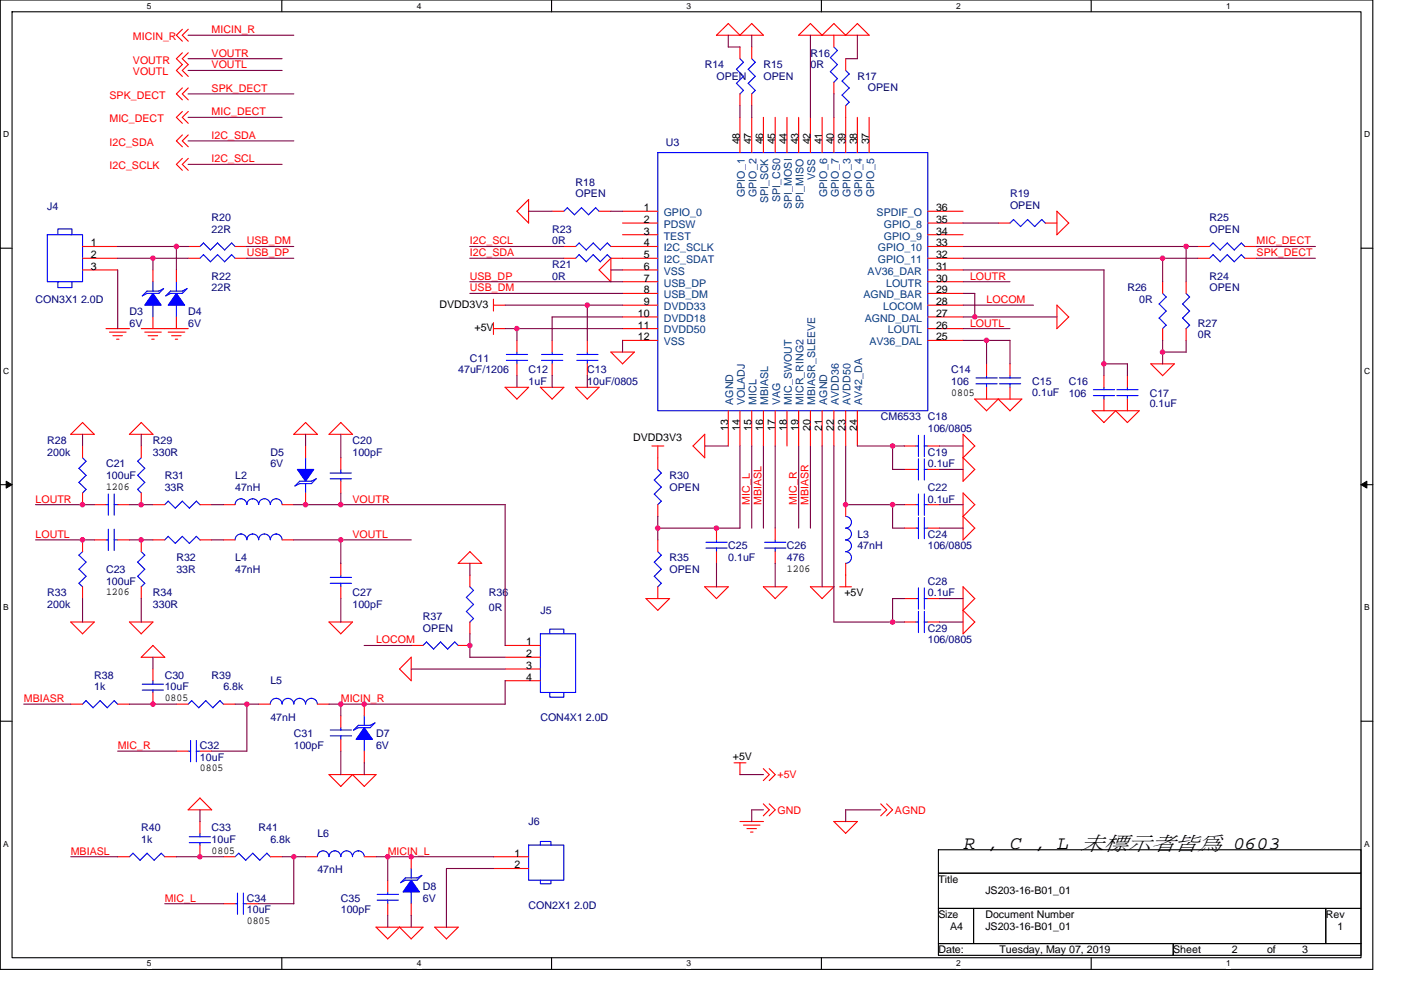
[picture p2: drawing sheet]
<svg xmlns="http://www.w3.org/2000/svg" width="297mm" height="210mm" viewBox="0 0 297 210" stroke-linecap="round" stroke-linejoin="round" font-family="sans-serif">
<path d="M.1 0h291v205.6h-291zM2.6 2.5h286v200.6h-286z" fill="none" stroke="#000" stroke-width=".23"/>
<g fill="#fff">
<path d="M31.2 .3h.9v1.9h-.9z"/>
<path d="M31.2 203.4h.9v2h-.9z"/>
</g>
<path d="M59.8 0v2.5M59.8 203.1v2.5" fill="none" stroke="#000" stroke-width=".23"/>
<g fill="#fff">
<path d="M88.3 .3h1v1.9h-1z"/>
<path d="M88.3 203.4h1v2h-1z"/>
</g>
<path d="M116.9 0v2.5M116.9 203.1v2.5" fill="none" stroke="#000" stroke-width=".23"/>
<g fill="#fff">
<path d="M145.5 .3h1v1.9h-1z"/>
<path d="M145.5 203.4h1v2h-1z"/>
</g>
<path d="M174.2 0v2.5M174.2 203.1v2.5" fill="none" stroke="#000" stroke-width=".23"/>
<g fill="#fff">
<path d="M202.8 .3h.9v1.9h-.9z"/>
<path d="M202.8 203.4h.9v2h-.9z"/>
</g>
<path d="M231.3 0v2.5M231.3 203.1v2.5" fill="none" stroke="#000" stroke-width=".23"/>
<g fill="#fff">
<path d="M259.9 .3h1v1.9h-1z"/>
<path d="M259.9 203.4h1v2h-1z"/>
<path d="M.7 27.6h1.3v1.9h-1.3z"/>
<path d="M289.2 27.6h1.3v1.9h-1.3z"/>
<path d="M.7 77.7h1.3v2h-1.3z"/>
<path d="M289.2 77.7h1.3v2h-1.3z"/>
</g>
<path d="M.1 52.6h2.5M288.6 52.6h2.5" fill="none" stroke="#000" stroke-width=".23"/>
<g fill="#fff">
<path d="M.7 127.9h1.2v2h-1.2z"/>
<path d="M289.2 127.9h1.2v2h-1.2z"/>
</g>
<path d="M.1 102.8h2.5M288.6 102.8h2.5" fill="none" stroke="#000" stroke-width=".23"/>
<path d="M1.3 102.1l1.3 .7-1.3 .7zM288.6 102.8l1.2-.7v1.4z" fill="#000" stroke="#000" stroke-width=".21"/>
<g fill="#fff">
<path d="M.7 178h1.2v2h-1.2z"/>
<path d="M289.2 178h1.2v2h-1.2z"/>
</g>
<path d="M.1 153h2.5M288.6 153h2.5M199 180.2h89.6v5h-89.6zM199 185.2h89.6v7.5h-89.6zM199 192.7h7.4v7.4h-7.4zM206.4 192.7h74.7v7.4h-74.7zM281.1 192.7h7.5v7.4h-7.5zM199 200.1h49.7v2.5h-49.7zM248.7 200.1h39.9v2.5h-39.9z" fill="none" stroke="#000" stroke-width=".23"/>
<g fill="none" stroke="#f00" stroke-width=".23">
<path d="M38.7 18.6l-1.3 1.3 1.3 1.3M38.7 6.2l-1.3 1.3 1.3 1.2M38.7 11.2l-1.3 1.2 1.3 1.3M38.7 13.7l-1.3 1.2 1.3 1.3M39.9 18.6l-1.3 1.3 1.3 1.3M39.9 6.2l-1.3 1.3 1.3 1.2M39.9 11.2l-1.3 1.2 1.3 1.3M39.9 13.7l-1.3 1.2 1.3 1.3M151.9 7.5l2.5-2.5 2.5 2.5 2.5-2.5 2.5 2.5zM156.9 10v2.4M156.9 19.9v2.5M159.4 10v2.4"/>
<path d="M159.4 19.9v2.5M169.3 7.5l2.5-2.5 2.5 2.5M176.8 7.5v2.5M176.8 17.4v2.5M179.3 12.4v2.5M181.8 5l2.5 2.5h-15M181.8 5l-2.5 2.5-2.5-2.5-2.5 2.5M38.7 28.6l-1.3 1.3 1.3 1.2M38.7 23.6l-1.3 1.3 1.3 1.3M38.7 33.6l-1.3 1.3 1.3 1.2M39.9 28.6l-1.3 1.3 1.3 1.2M39.9 23.6l-1.3 1.3 1.3 1.3"/>
<path d="M39.9 33.6l-1.3 1.3 1.3 1.2M156.9 24.9v7.5M159.4 24.9v7.5M161.9 24.9v7.5M164.4 24.9v7.5M166.9 24.9v7.5M169.3 24.9v7.5M171.8 24.9v7.5M174.3 24.9v7.5M176.8 24.9v7.5M179.3 22.4v10M181.8 24.9v7.5"/>
<path d="M184.3 24.9v7.5M17.5 52.3h7.5M17.5 54.8h7.5M17.5 57.3h7.5M32.4 57.3v2.5M37.4 57.3v2.5M39.9 52.3h2.5M39.9 54.8h2.5M49.8 52.3h2.5M49.8 54.8h2.5M112.1 42.3v5l-2.5-2.5M112.1 42.3l-2.5 2.5"/>
<path d="M117.1 44.8h2.4M119.5 52.3h2.5M119.5 54.8h2.5M127 44.8h2.5M129.5 52.3h10M129.5 54.8l-2.5 2.4 2.5 2.6M132 44.8h7.5M132 47.3h7.5M132 49.8h7.5M132 57.3h7.5M132 59.8h7.5M139.5 54.8h-10v5"/>
<path d="M196.7 44.8h7.5M196.7 47.3h7.5M196.7 49.8h7.5M196.7 52.3h7.5M196.7 54.8h7.5M196.7 57.3h7.5M196.7 59.8h7.5M211.6 47.3h2.5M221.6 47.3h2.5M224.1 49.8v-5l2.5 2.5-2.5 2.5M246.5 59.8v2.4M251.5 59.8v2.4"/>
<path d="M254 52.3h2.5M254 54.8h2.5M263.9 52.3h2.5M263.9 54.8h2.5M22.5 69.7h5M23.2 70.4h3.5M23.9 71.2h2M24.7 71.9h.5M29.9 69.7h10M30.7 70.4h3.5M31.4 71.2h2M32.2 71.9h.5"/>
<path d="M32.4 67.2v2.5M35.7 70.4h3.5M36.4 71.2h2M37.2 71.9h.5M37.4 67.2v2.5M104.6 69.7h2.5M104.6 64.7h2.5M104.6 63.5v2.5M104.6 68.4v2.6M109.6 72.2v2.5M109.6 77.2v2.5M117.1 72.2v2.5"/>
<path d="M117.1 77.2v2.5M124.5 72.2v2.5M124.5 77.2v2.5M129.5 74.7l2.5 2.5 2.5-2.5M129.5 74.7h5M132 69.7h7.5M132 64.7h7.5M132 62.2h7.5M132 67.2h7.5M132 72.2h7.5M196.7 69.7h7.5M196.7 64.7h7.5"/>
<path d="M196.7 62.2h7.5M196.7 67.2h7.5M196.7 72.2h7.5M209.2 77.2v2.5M214.1 77.2v2.5M226.6 67.2l-2.5 2.5M226.6 67.2l-2.5-2.5v5M234.1 79.7v2.4M239 79.7v2.4M246.5 69.7v2.5M249 77.2l-2.5 2.5M249 77.2h-5l2.5 2.5"/>
<path d="M251.5 69.7v2.5M17.5 94.6v2.5M17.5 89.6l-2.5 2.5h5l-2.5-2.5M29.9 94.6v2.5M29.9 89.6l2.5 2.5h-5M30 89.6l-2.6 2.5M64.8 94.6v2.5M64.8 89.6l2.5 2.5M64.8 89.6l-2.5 2.5h5M72.3 97.1v2.5M72.3 89.6l-2.6 2.5h5l-2.4-2.5M107.1 82.1l2.5 2.5"/>
<path d="M107.1 82.1h5M112.1 82.1l-2.5 2.6M114.6 82.1l2.5 2.5M114.6 82.1h5M119.5 82.1l-2.5 2.6M122 82.1l2.5 2.6 2.5-2.6M122 82.1h5M138.2 94.6h2.5M139.5 94.6v5M146.9 94.6l2.5 2.5v-5l-2.5 2.5M154.4 87.1v7.5M156.9 87.1v7.5"/>
<path d="M159.4 87.1v7.5M161.9 87.1v7.5M164.4 87.1v7.5M166.9 87.1v7.5M169.3 87.1v7.5M171.8 87.1v7.5M174.3 87.1v7.5M176.8 87.1v7.5M179.3 87.1v7.5M181.8 87.1v7.5M191.7 94.6h2.5M191.7 99.6h2.5"/>
<path d="M196.7 94.6h2.5M196.7 99.6h2.5M206.7 99.6l-2.5 2.5v-10l2.5 2.5-2.5 2.5 2.5 2.5M209.2 82.1v2.5M211.6 84.6l2.5 2.5 2.5-2.5M211.6 84.6l-2.4 2.5-2.5-2.5h10M214.1 82.1v2.5M231.5 87.1l2.6 2.5M231.6 87.1h10l-2.6 2.5M234.1 84.6v2.5M236.5 87.1l2.5 2.5M236.5 87.1l-2.5 2.5"/>
<path d="M239 84.6v2.5M17.5 104.6v2.4M17.5 114.5v2.5M20 107h2.5M20 114.5h2.5M25 107h2.4M25 114.5h2.4M29.9 104.6v2.4M29.9 114.5v2.5M32.4 107h2.5M32.4 114.5h2.5M42.4 107h2.5"/>
<path d="M42.4 114.5h2.5M47.4 107h2.4M47.4 114.5h2.4M59.8 107h2.5M59.8 114.5h2.5M64.8 104.6v2.4M72.3 102.1v2.5M72.3 119.5v2.5M97.1 119.5h5M99.6 117l2.5 2.5M99.6 117l-2.4 2.5M139.5 107v2.5"/>
<path d="M139.5 114.5v2.5M151.9 112v2.5M151.9 117v2.5M164.4 112v2.5M164.4 117v2.5M179.3 107v2.5M179.3 119.5v5M191.7 107h2.5M191.7 112h2.5M196.7 107h2.5M196.7 112h2.5M204.2 104.5v10"/>
<path d="M204.2 104.6l2.5 2.5M206.7 107l-2.5 2.6 2.5 2.4M206.7 112l-2.5 2.5M17.5 134.4l-2.5-2.5h5l-2.5 2.6M17.5 124.5v2.5M27.4 131.9l2.5 2.5M27.4 131.9h5l-2.5 2.6M29.9 124.5v2.5M32.4 136.9l-2.5 2.5h5l-2.5-2.5M72.3 124.5v2.5M72.3 134.4l-2.5-2.5h5l-2.6 2.6M87.2 136.9h2.5"/>
<path d="M97.2 136.9h2.4M99.6 122v2.5M99.6 131.9v2.5M107.1 139.4h7.5M107.1 136.9h7.5M139.5 124.5v2.5M142 127l-2.6 2.5M142 127h-5l2.5 2.5M149.4 124.4l2.5 2.6M149.4 124.5h5l-2.5 2.5M161.8 124.4l2.6 2.6M161.9 124.5h5l-2.6 2.5"/>
<path d="M171.8 124.4l2.5 2.6M171.8 124.5h5l-2.5 2.5M178 124.5h2.5M191.7 131.9h2.5M191.7 127h2.5M196.7 131.9h2.5M196.7 127h2.5M204.2 129.5l2.5 2.5-2.5 2.5M206.7 127l-2.5 2.5M206.7 127l-2.5-2.6v10M15 149.4h2.5M25 149.4h2.4"/>
<path d="M32.4 141.9v2.5M32.4 146.9v2.5M37.4 159.3h2.5M37.4 149.4h2.5M42.4 159.3h2.5M47.4 149.4h2.4M54.8 149.4h2.5M67.3 149.4h2.5M72.3 151.8v2.5M72.3 156.8v2.5M77.2 149.4v2.4M77.2 159.3v2.5"/>
<path d="M84.7 141.9l2.5-2.5v5zM107.1 141.9h7.5M107.1 144.4h7.5M39.9 171.8h5l-2.5-2.5-2.5 2.5M42.4 174.2v2.5M42.4 179.2v2.5M69.7 164.3l2.5 2.5 2.5-2.5M69.8 164.3h10M74.7 164.3l2.5 2.5 2.5-2.5M155.6 161.8h2.6M156.9 174.2h5M156.9 161.8v2.5"/>
<path d="M157.6 175h3.5M158.4 175.7h2M159.1 176.5h.6M161.8 170.5l1.3 1.3-1.3 1.2M161.8 163l1.3 1.3-1.3 1.3M163.1 170.5l1.3 1.3-1.3 1.2M163.1 163l1.3 1.3-1.3 1.3M176.8 174.2l2.5 2.5M176.8 174.2h5M181.8 174.2l-2.5 2.6M186.7 170.5l1.3 1.3-1.3 1.2M188 170.5l1.2 1.3-1.2 1.2"/>
<path d="M25 181.7h2.4M34.9 181.7h2.5M47.4 181.7h2.4M47.4 191.7h2.4M52.3 191.7h2.5M57.3 181.7h2.5M64.8 181.7h2.5M77.2 181.7h2.5M82.2 186.7v2.5M82.2 191.7v2.5M87.2 181.7v2.5M87.2 191.7v2.5"/>
<path d="M87.2 199.1l-2.5-2.4-2.5 2.4-2.5-2.4h10l-2.5 2.5M94.7 199.1l-2.5-2.4h5l-2.6 2.5M104.6 181.7h7.5M104.6 184.2h7.5"/>
</g>
<g fill="none" stroke="#00f" stroke-width=".23">
<path d="M156.1 14.7l1.5 1.5M156.1 17.7l1.5 1.5-.7 .7M156.9 12.4l.7 .8M157.6 13.2l-1.5 1.5M157.6 16.2l-1.5 1.5M158.6 14.7l1.5 1.5M158.6 17.7l1.5 1.5-.7 .7M159.4 12.4l.7 .8M160.1 13.2l-1.5 1.5M160.1 16.2l-1.5 1.5M176.1 12.2l1.5 1.5M176.1 15.2l1.5 1.5-.8 .8"/>
<path d="M176.8 10l.8 .7-1.6 1.5M177.5 13.7l-1.5 1.5M178.5 17.2l1.6 1.5M179.3 14.9l.8 .8-1.6 1.5M180 18.7l-1.5 1.5 1.6 1.5-.8 .7M139.5 32.4h57.2v54.7h-57.2zM10 49.8h7.5v10h-7.5zM12.3 49.8v-1.2h3v1.2h-.3M12.5 59.8h-.2v1.2h3v-1.2M32.4 59.7v2M37.4 59.7v2M42.4 52.3l.8-.8 1.4 1.5"/>
<path d="M42.4 54.8l.8-.8 1.4 1.5M44.6 53l1.5-1.5 1.5 1.5M44.6 55.5l1.5-1.5 1.5 1.5M49.1 51.5l.8 .8M49.1 54l.8 .8M49.1 51.5l-1.5 1.5M49.1 54l-1.5 1.5M120.3 44.1l1.5 1.5M120.3 44l-.8 .8M121.8 45.6l1.5-1.6 1.5 1.6M122.8 51.5l1.5 1.5M122.8 54l1.5 1.5"/>
<path d="M122.8 51.5l-.8 .8M122.8 54l-.8 .8M124.3 53l1.5-1.5 1.5 1.5M124.3 55.5l1.5-1.5 1.5 1.5M126.3 44.1l.7 .7M126.3 44l-1.5 1.6M129.5 52.3l-.7-.8-1.5 1.5M129.5 54.8l-.7-.8-1.5 1.5M214.9 46.6l1.5 1.5M214.9 46.5l-.8 .8M217.9 46.6l1.5 1.5M217.9 46.5l-1.5 1.5"/>
<path d="M220.9 46.6l.7 .7M220.9 46.5l-1.5 1.5M257.2 54l1.5 1.5M257.2 51.5l1.5 1.5M257.2 54l-.7 .8M257.2 51.5l-.7 .8M258.7 55.5l1.5-1.5 1.5 1.5M258.7 53l1.5-1.5 1.5 1.5M263.2 54l.7 .8M263.2 51.5l.7 .8M263.2 54l-1.5 1.5M263.2 51.5l-1.5 1.5"/>
<path d="M31.2 61.7h2.5l1-.5-1 1h-2.5l-1 .6zM32.4 64.7v2.5M36.1 61.7h2.5l1.1-.5-1.1 1h-2.5l-.9 .6zM37.4 64.7v2.5M107.4 76.4h4.5M107.4 75.2h4.5M109.6 74.7v.5M109.6 76.4v.8M114.8 76.4h4.5M114.8 75.2h4.5M117.1 74.7v.5M117.1 76.4v.8"/>
<path d="M122.3 76.4h4.5M122.3 75.2h4.5M124.5 74.7v.5M124.5 76.4v.8M209.2 79.7v.5M214.1 79.7v.5M245.8 64.5l1.5 1.5-1.6 1.5M245.8 67.5l1.5 1.5-.8 .7M246.5 62.2l.8 .8M247.2 63l-1.5 1.5M250.7 64.5l1.5 1.5M251.5 62.2l.7 .8"/>
<path d="M252.2 63l-1.5 1.5M252.2 66l-1.5 1.5 1.5 1.5M252.2 69l-.7 .7M16.7 99.3l1.6 1.5M17.5 97.1l.8 .8M18.2 97.8l-1.5 1.6M29.2 97.8l1.5 1.5-1.5 1.5M30 97.1l-.8 .7M64.8 97.1v2.5M72.3 99.6v.8M139.5 99.6l.7 .8M194.2 99.6h.6"/>
<path d="M194.2 94.6h.6M194.7 92.3v4.5M194.7 97.3v4.5M196 99.6h.7M196 94.6h.7M196 92.3v4.5M196 97.3v4.5M206.9 81.4h4.5M206.9 80.2h4.5M209.2 81.4v.7M211.9 81.4h4.5M211.9 80.2h4.5"/>
<path d="M214.1 81.4v.7M231.8 83.9h4.5M231.8 82.7h4.5M234.1 82.1v.6M234.1 83.9v.7M236.8 83.9h4.5M236.8 82.7h4.5M239 82.1v.6M239 83.9v.7M16.7 117.7l1.5 1.5M16.7 102.3l1.6 1.5M17.5 117l-.8 .8"/>
<path d="M18.2 100.8l-1.5 1.5M18.2 103.8l-.7 .8M18.3 119.2l-1.6 1.5M22.5 107h.5M22.5 114.5h.5M23 104.8v4.5M23 112.2v4.6M24.2 107h.8M24.2 114.5h.8M24.2 104.8v4.5M24.2 112.2v4.6M29.2 100.8l1.5 1.5-1.5 1.5"/>
<path d="M29.2 103.8l.7 .8M29.2 119.2l1.5 1.6-1.5 1.5M29.9 117l.8 .8-1.5 1.5M34.9 107l.8-.7 1.5 1.5M34.9 114.5l.8-.8 1.5 1.6M38.6 106.3l1.6 1.5M38.6 113.8l1.6 1.5M38.7 106.3l-1.5 1.5M38.7 113.7l-1.5 1.6M41.6 106.3l.8 .8M41.6 113.8l.8 .7M41.7 106.3l-1.6 1.5"/>
<path d="M41.7 113.7l-1.6 1.6M49.8 114.5a1.23 1.23 0 0 1 1.3-1.2 1.26 1.26 0 0 1 1.2 1.2 1.23 1.23 0 0 1 1.3-1.2 1.26 1.26 0 0 1 1.2 1.2 1.24 1.24 0 0 1 1.3-1.2 1.24 1.24 0 0 1 1.2 1.2 1.23 1.23 0 0 1 1.2-1.2h.1a1.26 1.26 0 0 1 1.2 1.2M49.8 107a1.23 1.23 0 0 1 1.3-1.2 1.26 1.26 0 0 1 1.2 1.2 1.23 1.23 0 0 1 1.3-1.2 1.26 1.26 0 0 1 1.2 1.2 1.24 1.24 0 0 1 1.3-1.2 1.24 1.24 0 0 1 1.2 1.2 1.23 1.23 0 0 1 1.2-1.2h.1a1.26 1.26 0 0 1 1.2 1.2M63.5 102.1h2.5l1.1-.6-1 1.1h-2.6l-1 .5zM64.8 102.6v2M70 100.3h4.5M70 101.6h4.5M72.3 101.5v.6M138.7 104.8l1.5 1.5M138.7 119.2l1.5 1.6M139.5 117l.7 .8M140.2 100.3l-1.5 1.5 1.5 1.5"/>
<path d="M140.2 103.3l-1.5 1.5M140.2 106.3l-.8 .8M140.2 117.8l-1.5 1.5M149.7 116.2h4.5M149.7 115h4.5M151.9 114.5v.5M151.9 116.2v.8M162.1 116.2h4.5M162.1 115h4.5M164.4 114.5v.5M164.4 116.2v.8M179.3 109.5a1.24 1.24 0 0 1 1.2 1.3 1.24 1.24 0 0 1-1.2 1.2 1.26 1.26 0 0 1 1.2 1.2v.1a1.26 1.26 0 0 1-1.2 1.2 1.26 1.26 0 0 1 1.2 1.2v.1a1.26 1.26 0 0 1-1.2 1.2 1.24 1.24 0 0 1 1.2 1.2 1.24 1.24 0 0 1-1.2 1.3"/>
<path d="M194.2 107h.6M194.2 112h.6M194.7 104.8v4.5M194.7 109.8v4.5M196 107h.7M196 112h.7M196 104.8v4.5M196 109.8v4.5M16.7 120.7l1.5 1.5M16.7 123.7l.8 .8M18.3 122.2l-1.6 1.5M29.2 122.2l1.5 1.5"/>
<path d="M30.7 123.7l-.8 .8M70 123.7h4.5M70 122.5h4.5M72.3 122v.5M72.3 123.7v.8M89.7 136.9l.7-.8 1.5 1.6M93.4 136.2l1.5 1.5M93.4 136.1l-1.5 1.6M97.2 136.9l-.8-.8-1.5 1.6M98.9 126.7l1.5 1.5-1.5 1.5M98.9 129.7l1.5 1.5-.8 .8M99.6 124.5l.8 .7"/>
<path d="M100.4 125.2l-1.5 1.5M114.6 134.4h7.4v12.5h-7.4zM116.6 134.4v-1h2.9v1M138.7 122.2l1.5 1.5M140.2 120.7l-1.5 1.6M140.2 123.7l-.8 .8M194.2 131.9h.6M194.2 127h.6M194.7 124.7v4.5M194.7 129.7v4.5M196 131.9h.7M196 127h.7"/>
<path d="M196 124.7v4.5M196 129.7v4.5M18.2 148.6l1.5 1.5M18.3 148.6l-.8 .8M21.2 148.6l-1.5 1.5M24.2 148.6l.8 .8M24.2 148.6l-1.4 1.5-1.6-1.5M30.2 145.1h4.5M30.2 146.4h4.5M32.4 144.4v.7M32.4 146.3v.6M39.9 159.3h.5"/>
<path d="M40.4 157.1v4.5M40.7 148.6l-.8 .8M41.6 159.3h.8M41.6 157.1v4.5M43.6 148.6l1.5 1.5M43.6 148.6l-1.4 1.5-1.6-1.5M46.6 148.6l.8 .8M46.6 148.6l-1.5 1.5M57.3 149.3a1.21 1.21 0 0 1 1.2-1.2h.1a1.24 1.24 0 0 1 1.2 1.2 1.24 1.24 0 0 1 1.3-1.2 1.24 1.24 0 0 1 1.2 1.2 1.21 1.21 0 0 1 1.2-1.2 1.24 1.24 0 0 1 1.3 1.2 1.21 1.21 0 0 1 1.2-1.2 1.24 1.24 0 0 1 1.3 1.2M70 156.1h4.5M70 154.8h4.5M72.3 154.3v.6"/>
<path d="M72.3 156.1v.7M76 153.8h2.5l1-.5-1 1h-2.5M76 153.8l-1 1.1 1-.6M77.2 151.8v2M77.2 156.8v2.5M116.6 146.9v1h2.9v-1M40.1 177.5h4.5M40.1 178.7h4.5M42.4 176.7v.8M42.4 178.7v.5M112.1 179.2h7.4v7.5h-7.4zM114.6 179.2v-.7h2.2v.7"/>
<path d="M27.4 181.7l.8-.7 1.5 1.5M31.2 181l1.5 1.5M31.2 181l-1.5 1.5M34.9 181.7l-.7-.7-1.5 1.5M49.8 191.7h.6M49.8 181.7l.8-.7 1.5 1.5M50.4 189.4v4.5M51.6 191.7h.7M51.6 189.4v4.5M52.1 182.5l1.5-1.5 1.5 1.5M56.6 181l.7 .7M56.6 181l-1.5 1.5"/>
<path d="M77.2 181.7a1.26 1.26 0 0 0-1.2-1.2 1.23 1.23 0 0 0-1.3 1.2 1.24 1.24 0 0 0-1.2-1.2 1.24 1.24 0 0 0-1.2 1.2 1.26 1.26 0 0 0-1.3-1.2 1.23 1.23 0 0 0-1.2 1.2 1.24 1.24 0 0 0-1.3-1.2 1.24 1.24 0 0 0-1.2 1.2M80 190.9h4.5M80 189.7h4.5M82.2 189.2v.5M82.2 190.9v.8M85.9 186.2h2.5l1-.5-1 1h-2.5M86 186.2l-1.1 1 1.1-.5M87.2 184.2v2M87.2 189.2v2.5M114.6 186.7v.8h2.2v-.8"/>
</g>
<g fill="#00f" stroke="#00f" stroke-width=".23">
<path d="M32.4 62.2l1.8 2.5h-3.5z" fill-rule="evenodd"/>
<path d="M37.4 62.2l1.8 2.5h-3.5z" fill-rule="evenodd"/>
<path d="M77.2 154.3l1.8 2.5h-3.5z" fill-rule="evenodd"/>
<path d="M87.2 186.7l1.7 2.5h-3.5z" fill-rule="evenodd"/>
<path d="M63.1 99.6h3.4l-1.7 2.5z" fill-rule="evenodd"/>
</g>
<g fill="none" stroke="#800040" stroke-width=".23">
<path d="M39.9 14.9h19.9M39.9 12.4h19.9M39.9 19.9h22.4M39.9 7.5h22.4M154.4 7.5v2.5h2.5M159.4 7.5v2.5M171.8 7.5v17.4M176.8 19.9v5M179.3 12.4h2.5M181.8 7.5v4.9M39.9 24.9h19.9M39.9 34.9h19.9"/>
<path d="M39.9 29.9h22.4M156.9 22.4v2.5M159.4 22.4v2.5M24.9 52.3h15M25 57.2v12.5M32.4 54.8v2.5M37.4 52.3v5M39.9 54.8h-15M52.3 52.3h10M52.3 54.8h10M99.6 54.8h19.9M99.6 52.3h19.9"/>
<path d="M99.6 59.8h32.4M112.1 44.8h5M129.5 44.8h2.5M129.5 57.3h2.5M204.2 59.8h9.9M204.2 47.3h7.4M204.2 57.3h29.9v22.4M246.5 54.8v5M251.5 52.3v7.5M254 52.3h-49.8M254 54.8h-49.8M266.4 52.3h12.5"/>
<path d="M266.4 54.8h12.5M99.6 62.2h32.4M107.1 69.7h24.9M109.6 69.7v2.5M109.6 79.7v2.4M117 67.2h15M117.1 79.7v2.4M117.1 67.2v5M124.5 64.7v7.5M124.5 79.7v2.4M132 72.2v2.5M132 64.7h-24.9"/>
<path d="M204.2 64.7h14.9M204.2 69.7h9.9M204.2 72.2h9.9v5M204.2 62.2h2.5v5M209.2 72.2v5M224.1 67.2h-19.9M234.1 77.2h5l-.1 2.5M246.5 74.7h5M246.5 72.2v5M251.5 72.2v2.5M17.5 92.1v2.5M29.9 92.1v2.5"/>
<path d="M64.8 92.1v2.5M72.3 92.1v5M149.4 94.6h5M156.9 94.6v17.4M159.4 94.6v17.4M161.9 94.6v17.4M164.4 94.6v17.4M169.3 94.6v17.4M171.8 94.6v17.4M174.3 94.6v29.9M176.8 94.6v37.3h15M179.3 94.6v12.4h12.5"/>
<path d="M181.8 94.6h10M189.2 94.6v5h2.6M199.2 94.6h5M199.2 99.6h5M7.5 107h12.5M7.5 114.5h12.5M27.4 107h5M27.4 114.5h5M44.9 114.5h2.5M44.9 107h2.5M62.3 107h44.8v29.9M62.3 114.5h24.9"/>
<path d="M72.3 104.6v2.5M72.3 114.5v5M99.6 119.5v2.5M139.5 109.5v5M151.9 119.5v5M156.9 112h-17.4M164.4 119.5v5M189.2 107v5h2.6M199.2 107h5M199.2 112h5M17.5 127v5M29.9 127v5"/>
<path d="M32.4 139.4v2.5M72.3 127v5M77.2 136.9h10M99.6 139.4h7.5M99.6 134.4v5M191.8 127l-2.6-.1v5M199.2 131.9h5M199.2 127h5M5 149.4h10M24.9 159.3h12.5M37.4 149.4h-10M49.8 149.4h5"/>
<path d="M52.3 149.3v10h-7.5M72.3 159.3v5M72.3 149.3v2.5M87.2 141.9h19.9M107.1 144.4v5h-37.4M42.4 171.8v2.5M77.2 161.8v2.5M156.9 164.3h5M161.9 171.8h-2.5v2.5M179.3 171.8h7.5M179.3 171.8v2.5M15 181.7h10"/>
<path d="M34.9 191.7h12.5M47.4 181.7h-10M54.8 191.7h7.5M62.3 181.7v10M64.8 181.7h-5M79.7 181.7h24.9M82.2 181.7v5M82.2 194.2v2.5M87.2 194.2v2.5M104.6 184.2h-9.9v12.5"/>
</g>
<g fill="#f0f" stroke="#f0f" stroke-width=".23">
<circle cx="29.9" cy="114.5" r=".49"/>
<circle cx="124.5" cy="64.7" r=".49"/>
<circle cx="17.5" cy="107" r=".49"/>
<circle cx="179.3" cy="107" r=".49"/>
<circle cx="72.2" cy="114.5" r=".49"/>
<circle cx="82.2" cy="181.7" r=".49"/>
<circle cx="32.4" cy="54.8" r=".49"/>
<circle cx="17.5" cy="114.5" r=".49"/>
<circle cx="72.2" cy="107" r=".49"/>
<circle cx="87.2" cy="181.7" r=".49"/>
<circle cx="209.1" cy="72.2" r=".49"/>
<circle cx="189.2" cy="94.6" r=".49"/>
<circle cx="42.4" cy="181.7" r=".49"/>
<circle cx="52.3" cy="149.3" r=".49"/>
<circle cx="206.7" cy="67.2" r=".49"/>
<circle cx="64.8" cy="107" r=".49"/>
<circle cx="37.4" cy="52.3" r=".49"/>
<circle cx="246.5" cy="54.8" r=".49"/>
<circle cx="189.2" cy="131.9" r=".49"/>
<circle cx="251.5" cy="52.3" r=".5"/>
<circle cx="62.3" cy="181.7" r=".49"/>
<circle cx="77.2" cy="149.3" r=".49"/>
<circle cx="72.2" cy="149.3" r=".49"/>
<circle cx="109.6" cy="69.7" r=".49"/>
<circle cx="32.4" cy="149.3" r=".49"/>
<circle cx="29.9" cy="107" r=".49"/>
<circle cx="189.2" cy="107" r=".49"/>
<circle cx="246.5" cy="74.7" r=".49"/>
<circle cx="234" cy="77.2" r=".49"/>
<circle cx="139.5" cy="112" r=".49"/>
<circle cx="151.9" cy="112" r=".49"/>
<circle cx="99.6" cy="136.9" r=".49"/>
</g>
<text font-size="4" x="204.2" y="180">R , C , L 未標示者皆為 0603</text>
<g font-size="2.2" fill="#f00">
<text x="28.2" y="8.5">MICIN_R</text>
<text x="44.9" y="7">MICIN_R</text>
<text x="28.2" y="13.5">VOUTR</text>
<text x="28.2" y="16">VOUTL</text>
<text x="44.9" y="14.5">VOUTL</text>
<text x="44.9" y="12">VOUTR</text>
<text x="23.2" y="21">SPK_DECT</text>
<text x="44.9" y="19.5">SPK_DECT</text>
<text x="23.2" y="25.9">MIC_DECT</text>
<text x="44.9" y="24.4">MIC_DECT</text>
<text x="44.9" y="29.4">I2C_SDA</text>
<text x="23.2" y="30.9">I2C_SDA</text>
<text x="23.2" y="35.9">I2C_SCLK</text>
<text x="44.9" y="34.4">I2C_SCL</text>
<text x="52.3" y="51.8">USB_DM</text>
<text x="99.6" y="51.8">I2C_SCL</text>
<text x="266.4" y="51.8">MIC_DECT</text>
<text x="52.3" y="54.3">USB_DP</text>
<text x="99.6" y="59.3">USB_DP</text>
<text x="99.6" y="54.3">I2C_SDA</text>
<text x="205.7" y="59.3">LOUTR</text>
<text x="266.4" y="54.3">SPK_DECT</text>
<text x="99.6" y="61.8">USB_DM</text>
<text x="209.2" y="64.3">LOCOM</text>
<text x="205.7" y="69.3">LOUTL</text>
<text x="7.5" y="106.6">LOUTR</text>
<text x="74.7" y="106.6">VOUTR</text>
<text x="159" y="107" transform="rotate(-90 159 107)">MIC_L</text>
<text x="161.5" y="107" transform="rotate(-90 161.5 107)">MBIASL</text>
<text x="168.9" y="107" transform="rotate(-90 168.9 107)">MIC_R</text>
<text x="171.4" y="107" transform="rotate(-90 171.4 107)">MBIASR</text>
<text x="7.5" y="114">LOUTL</text>
<text x="74.7" y="114">VOUTL</text>
<text x="79.7" y="136.5">LOCOM</text>
<text x="5.1" y="148.9">MBIASR</text>
<text x="72.3" y="148.9">MICIN_R</text>
<text x="25" y="158.9">MIC_R</text>
<text x="164.9" y="165.1">+5V</text>
<text x="164.9" y="172.6">GND</text>
<text x="189.8" y="172.6">AGND</text>
<text x="15" y="181.3">MBIASL</text>
<text x="82.2" y="181.3">MICIN_L</text>
<text x="34.9" y="191.2">MIC_L</text>
</g>
<g font-size="2.2" fill="#000080">
<text x="149.4" y="14.5">R14</text>
<text x="151.9" y="17">OPEN</text>
<text x="161.9" y="14.5">R15</text>
<text x="161.9" y="17">OPEN</text>
<text x="171.8" y="12">R16</text>
<text x="171.8" y="14.5">0R</text>
<text x="181.8" y="17">R17</text>
<text x="184" y="19.2">OPEN</text>
<text x="141.2" y="30.9">U3</text>
<text x="122" y="39.4">R18</text>
<text x="122" y="41.9">OPEN</text>
<text x="214.1" y="41.9">R19</text>
<text x="10" y="44.6">J4</text>
<text x="44.9" y="46.8">R20</text>
<text x="214.1" y="44.4">OPEN</text>
<text x="256.5" y="46.8">R25</text>
<text x="44.9" y="49.3">22R</text>
<text x="117.1" y="51.8">0R</text>
<text x="117.1" y="49.3">R23</text>
<text x="256.5" y="49.3">OPEN</text>
<text x="44.9" y="59.3">R22</text>
<text x="117.1" y="56.8">R21</text>
<text x="117.1" y="59.3">0R</text>
<text x="256.5" y="59.3">R24</text>
<text x="7.5" y="64.3">CON3X1 2.0D</text>
<text x="44.9" y="61.8">22R</text>
<text x="239" y="61.8">R26</text>
<text x="241.5" y="64.3">0R</text>
<text x="256.5" y="61.8">OPEN</text>
<text x="27.4" y="66.8">D3</text>
<text x="27.4" y="69.3">6V</text>
<text x="39.9" y="66.8">D4</text>
<text x="39.9" y="69.3">6V</text>
<text x="254" y="69.3">R27</text>
<text x="254" y="71.7">0R</text>
<text x="99.6" y="76.7">C11</text>
<text x="97.2" y="79.2">47uF/1206</text>
<text x="112.1" y="79.2">C12</text>
<text x="112.1" y="81.7">1uF</text>
<text x="124.5" y="79.2">C13</text>
<text x="124.5" y="81.7">10uF/0805</text>
<text x="201.7" y="79.2">C14</text>
<text x="201.7" y="81.7">106</text>
<text x="218.9" y="81.7">C15</text>
<text x="218.9" y="83.9">0.1uF</text>
<text x="226.6" y="81.7">C16</text>
<text x="186.7" y="89.2">CM6533 C18</text>
<text x="226.6" y="84.2">106</text>
<text x="243.8" y="84.2">C17</text>
<text x="243.8" y="86.4">0.1uF</text>
<text x="10" y="94.1">R28</text>
<text x="32.4" y="94.1">R29</text>
<text x="74.7" y="94.1">C20</text>
<text x="196.7" y="91.7">106/0805</text>
<text x="10" y="96.6">200k</text>
<text x="22.5" y="99.1">C21</text>
<text x="22.5" y="101.6">100uF</text>
<text x="32.4" y="96.6">330R</text>
<text x="34.9" y="101.6">R31</text>
<text x="49.8" y="101.6">L2</text>
<text x="57.3" y="96.6">D5</text>
<text x="57.3" y="99.1">6V</text>
<text x="74.7" y="96.6">100pF</text>
<text x="142" y="101.6">R30</text>
<text x="196.7" y="96.6">C19</text>
<text x="196.7" y="99.1">0.1uF</text>
<text x="34.9" y="104.1">33R</text>
<text x="49.8" y="104.1">47nH</text>
<text x="142" y="104.1">OPEN</text>
<text x="196.7" y="104.1">C22</text>
<text x="196.7" y="106.6">0.1uF</text>
<text x="37.4" y="119">R32</text>
<text x="49.8" y="119">L4</text>
<text x="142" y="119">R35</text>
<text x="154.4" y="116.5">C25</text>
<text x="154.4" y="119">0.1uF</text>
<text x="166.9" y="116.5">C26</text>
<text x="166.9" y="119">476</text>
<text x="181.8" y="114">L3</text>
<text x="181.8" y="116.5">47nH</text>
<text x="196.7" y="114">C24</text>
<text x="196.7" y="116.5">106/0805</text>
<text x="22.5" y="121.5">C23</text>
<text x="22.5" y="124">100uF</text>
<text x="37.4" y="121.5">33R</text>
<text x="49.8" y="121.5">47nH</text>
<text x="142" y="121.5">OPEN</text>
<text x="196.7" y="124">C28</text>
<text x="10" y="126.5">R33</text>
<text x="10" y="129">200k</text>
<text x="32.4" y="126.5">R34</text>
<text x="32.4" y="129">330R</text>
<text x="74.7" y="126.5">C27</text>
<text x="74.7" y="129">100pF</text>
<text x="89.7" y="131.5">R37</text>
<text x="103.6" y="126.5">R36</text>
<text x="103.6" y="129.5">0R</text>
<text x="114.6" y="130.2">J5</text>
<text x="196.7" y="126.5">0.1uF</text>
<text x="89.7" y="134">OPEN</text>
<text x="196.7" y="134">C29</text>
<text x="196.7" y="136.5">106/0805</text>
<text x="20" y="143.9">R38</text>
<text x="34.9" y="143.9">C30</text>
<text x="44.9" y="143.9">R39</text>
<text x="20" y="146.4">1k</text>
<text x="34.9" y="146.4">10uF</text>
<text x="47.4" y="146.4">6.8k</text>
<text x="57.3" y="145.2">L5</text>
<text x="57.3" y="152.9">47nH</text>
<text x="114.6" y="152.9">CON4X1 2.0D</text>
<text x="42.4" y="158.9">C32</text>
<text x="42.4" y="161.4">10uF</text>
<text x="62.3" y="156.4">C31</text>
<text x="62.3" y="158.9">100pF</text>
<text x="79.7" y="156.4">D7</text>
<text x="79.7" y="158.9">6V</text>
<text x="29.9" y="176.3">R40</text>
<text x="29.9" y="178.8">1k</text>
<text x="44.9" y="176.3">C33</text>
<text x="44.9" y="178.8">10uF</text>
<text x="54.8" y="176.3">R41</text>
<text x="57.3" y="178.8">6.8k</text>
<text x="67.3" y="177.5">L6</text>
<text x="112.1" y="175">J6</text>
<text x="67.3" y="185.3">47nH</text>
<text x="52.3" y="191.2">C34</text>
<text x="72.3" y="191.2">C35</text>
<text x="89.7" y="188.7">D8</text>
<text x="89.7" y="191.2">6V</text>
<text x="52.3" y="193.7">10uF</text>
<text x="72.3" y="193.7">100pF</text>
<text x="112.1" y="192.7">CON2X1 2.0D</text>
</g>
<g font-size="2.2">
<text x="156.9" y="30.6" transform="rotate(-90 156.9 30.6)">48</text>
<text x="159.4" y="30.6" transform="rotate(-90 159.4 30.6)">47</text>
<text x="161.8" y="30.6" transform="rotate(-90 161.8 30.6)">46</text>
<text x="164.3" y="30.6" transform="rotate(-90 164.3 30.6)">45</text>
<text x="166.8" y="30.6" transform="rotate(-90 166.8 30.6)">44</text>
<text x="169.3" y="30.6" transform="rotate(-90 169.3 30.6)">43</text>
<text x="171.8" y="30.6" transform="rotate(-90 171.8 30.6)">42</text>
<text x="174.3" y="30.6" transform="rotate(-90 174.3 30.6)">41</text>
<text x="176.8" y="30.6" transform="rotate(-90 176.8 30.6)">40</text>
<text x="179.3" y="30.6" transform="rotate(-90 179.3 30.6)">39</text>
<text x="181.8" y="30.6" transform="rotate(-90 181.8 30.6)">38</text>
<text x="184.3" y="30.6" transform="rotate(-90 184.3 30.6)">37</text>
<text x="136.5" y="44.8">1</text>
<text x="136.5" y="47.3">2</text>
<text x="198.5" y="47.3">35</text>
<text x="198.5" y="44.8">36</text>
<text x="19.2" y="52.3">1</text>
<text x="136.5" y="49.8">3</text>
<text x="136.5" y="52.3">4</text>
<text x="198.5" y="52.3">33</text>
<text x="198.5" y="49.8">34</text>
<text x="19.2" y="54.8">2</text>
<text x="19.2" y="57.2">3</text>
<text x="136.5" y="54.8">5</text>
<text x="136.5" y="57.2">6</text>
<text x="136.5" y="59.7">7</text>
<text x="198.5" y="59.7">30</text>
<text x="198.5" y="57.2">31</text>
<text x="198.5" y="54.8">32</text>
<text x="93.2" y="65.3">DVDD3V3</text>
<text x="136.5" y="62.2">8</text>
<text x="136.5" y="64.7">9</text>
<text x="198.5" y="64.7">28</text>
<text x="198.5" y="62.2">29</text>
<text x="100.6" y="70.3">+5V</text>
<text x="135.2" y="67.2">10</text>
<text x="135.2" y="69.7">11</text>
<text x="198.5" y="69.7">26</text>
<text x="198.5" y="67.2">27</text>
<text x="135.2" y="72.2">12</text>
<text x="198.5" y="72.2">25</text>
<text x="201.7" y="83.9">0805</text>
<text x="134.2" y="93.6">DVDD3V3</text>
<text x="154.4" y="91.5" transform="rotate(-90 154.4 91.5)">13</text>
<text x="156.9" y="91.5" transform="rotate(-90 156.9 91.5)">14</text>
<text x="159.4" y="91.5" transform="rotate(-90 159.4 91.5)">15</text>
<text x="161.8" y="91.5" transform="rotate(-90 161.8 91.5)">16</text>
<text x="164.3" y="91.5" transform="rotate(-90 164.3 91.5)">17</text>
<text x="166.8" y="91.5" transform="rotate(-90 166.8 91.5)">18</text>
<text x="169.3" y="91.5" transform="rotate(-90 169.3 91.5)">19</text>
<text x="171.8" y="91.5" transform="rotate(-90 171.8 91.5)">20</text>
<text x="174.3" y="91.5" transform="rotate(-90 174.3 91.5)">21</text>
<text x="176.8" y="91.5" transform="rotate(-90 176.8 91.5)">22</text>
<text x="179.3" y="91.5" transform="rotate(-90 179.3 91.5)">23</text>
<text x="181.8" y="91.5" transform="rotate(-90 181.8 91.5)">24</text>
<text x="22.5" y="103.9">1206</text>
<text x="166.9" y="121.3">1206</text>
<text x="22.5" y="126.3">1206</text>
<text x="179" y="126.5">+5V</text>
<text x="111.6" y="136.9">1</text>
<text x="111.6" y="139.4">2</text>
<text x="111.6" y="141.9">3</text>
<text x="34.9" y="148.7">0805</text>
<text x="111.6" y="144.4">4</text>
<text x="155.4" y="161.1">+5V</text>
<text x="42.4" y="163.6">0805</text>
<text x="44.9" y="181">0805</text>
<text x="109.1" y="181.7">1</text>
<text x="109.1" y="184.2">2</text>
<text x="199" y="187.2">Title</text>
<text x="208.9" y="189.7">JS203-16-B01_01</text>
<text x="52.3" y="196">0805</text>
<text x="199" y="194.7">Size</text>
<text x="201.4" y="197.2">A4</text>
<text x="208.9" y="194.7">Document Number</text>
<text x="208.9" y="197.2">JS203-16-B01_01</text>
<text x="281.1" y="194.7">Rev</text>
<text x="283.6" y="197.2">1</text>
<text x="199" y="202.2">Date:</text>
<text x="211.9" y="202.2">Tuesday, May 07, 2019</text>
<text x="248.7" y="202.2">Sheet</text>
<text x="261.2" y="202.2">2</text>
<text x="268.6" y="202.2">of</text>
<text x="276.1" y="202.2">3</text>
</g>
<g font-size="2.2" fill="#004080">
<text x="157.9" y="41.8" transform="rotate(-90 157.9 41.8)">GPIO_1</text>
<text x="160.4" y="41.8" transform="rotate(-90 160.4 41.8)">GPIO_2</text>
<text x="172.9" y="38.1" transform="rotate(-90 172.9 38.1)">VSS</text>
<text x="175.3" y="41.8" transform="rotate(-90 175.3 41.8)">GPIO_6</text>
<text x="177.8" y="41.8" transform="rotate(-90 177.8 41.8)">GPIO_7</text>
<text x="180.3" y="41.8" transform="rotate(-90 180.3 41.8)">GPIO_3</text>
<text x="182.8" y="41.8" transform="rotate(-90 182.8 41.8)">GPIO_4</text>
<text x="185.3" y="41.8" transform="rotate(-90 185.3 41.8)">GPIO_5</text>
<text x="140.7" y="45.8">GPIO_0</text>
<text x="162.9" y="43.1" transform="rotate(-90 162.9 43.1)">SPI_SCK</text>
<text x="165.4" y="42.9" transform="rotate(-90 165.4 42.9)">SPI_CS0</text>
<text x="167.9" y="44.3" transform="rotate(-90 167.9 44.3)">SPI_MOSI</text>
<text x="170.4" y="44.3" transform="rotate(-90 170.4 44.3)">SPI_MISO</text>
<text x="185.9" y="45.8">SPDIF_O</text>
<text x="140.7" y="48.3">PDSW</text>
<text x="140.7" y="50.8">TEST</text>
<text x="140.7" y="53.3">I2C_SCLK</text>
<text x="186.1" y="53.3">GPIO_10</text>
<text x="187.4" y="50.8">GPIO_9</text>
<text x="187.4" y="48.3">GPIO_8</text>
<text x="140.7" y="55.8">I2C_SDAT</text>
<text x="140.7" y="58.3">VSS</text>
<text x="184" y="58.3">AV36_DAR</text>
<text x="186.1" y="55.8">GPIO_11</text>
<text x="140.7" y="60.8">USB_DP</text>
<text x="140.7" y="63.2">USB_DM</text>
<text x="140.7" y="65.7">DVDD33</text>
<text x="183.1" y="63.2">AGND_BAR</text>
<text x="187.3" y="65.7">LOCOM</text>
<text x="187.9" y="60.8">LOUTR</text>
<text x="140.7" y="68.2">DVDD18</text>
<text x="140.7" y="70.7">DVDD50</text>
<text x="183.3" y="68.2">AGND_DAL</text>
<text x="188.3" y="70.7">LOUTL</text>
<text x="140.7" y="73.2">VSS</text>
<text x="184.3" y="73.2">AV36_DAL</text>
<text x="155.4" y="85.9" transform="rotate(-90 155.4 85.9)">AGND</text>
<text x="157.9" y="85.9" transform="rotate(-90 157.9 85.9)">VOLADJ</text>
<text x="160.4" y="85.9" transform="rotate(-90 160.4 85.9)">MICL</text>
<text x="162.9" y="85.9" transform="rotate(-90 162.9 85.9)">MBIASL</text>
<text x="165.4" y="85.9" transform="rotate(-90 165.4 85.9)">VAG</text>
<text x="167.9" y="85.9" transform="rotate(-90 167.9 85.9)">MIC_SWOUT</text>
<text x="170.4" y="85.9" transform="rotate(-90 170.4 85.9)">MICR_RING2</text>
<text x="172.9" y="85.9" transform="rotate(-90 172.9 85.9)">MBIASR_SLEEVE</text>
<text x="175.3" y="85.9" transform="rotate(-90 175.3 85.9)">AGND</text>
<text x="177.8" y="85.9" transform="rotate(-90 177.8 85.9)">AVDD36</text>
<text x="180.3" y="85.9" transform="rotate(-90 180.3 85.9)">AVDD50</text>
<text x="182.8" y="85.9" transform="rotate(-90 182.8 85.9)">AV42_DA</text>
</g>
<g font-size="1.8">
<text x="31.2" y="1.8">5</text>
<text x="88.3" y="1.8">4</text>
<text x="145.5" y="1.8">3</text>
<text x="202.8" y="1.8">2</text>
<text x="259.9" y="1.8">1</text>
<text x=".7" y="29.1">D</text>
<text x="289.2" y="29.1">D</text>
<text x=".7" y="79.3">C</text>
<text x="289.2" y="79.3">C</text>
<text x=".7" y="129.5">B</text>
<text x="289.2" y="129.5">B</text>
<text x=".7" y="179.6">A</text>
<text x="289.2" y="179.6">A</text>
<text x="31.2" y="205">5</text>
<text x="88.3" y="205">4</text>
<text x="145.5" y="205">3</text>
<text x="202.8" y="205">2</text>
<text x="259.9" y="205">1</text>
</g>
</svg>
